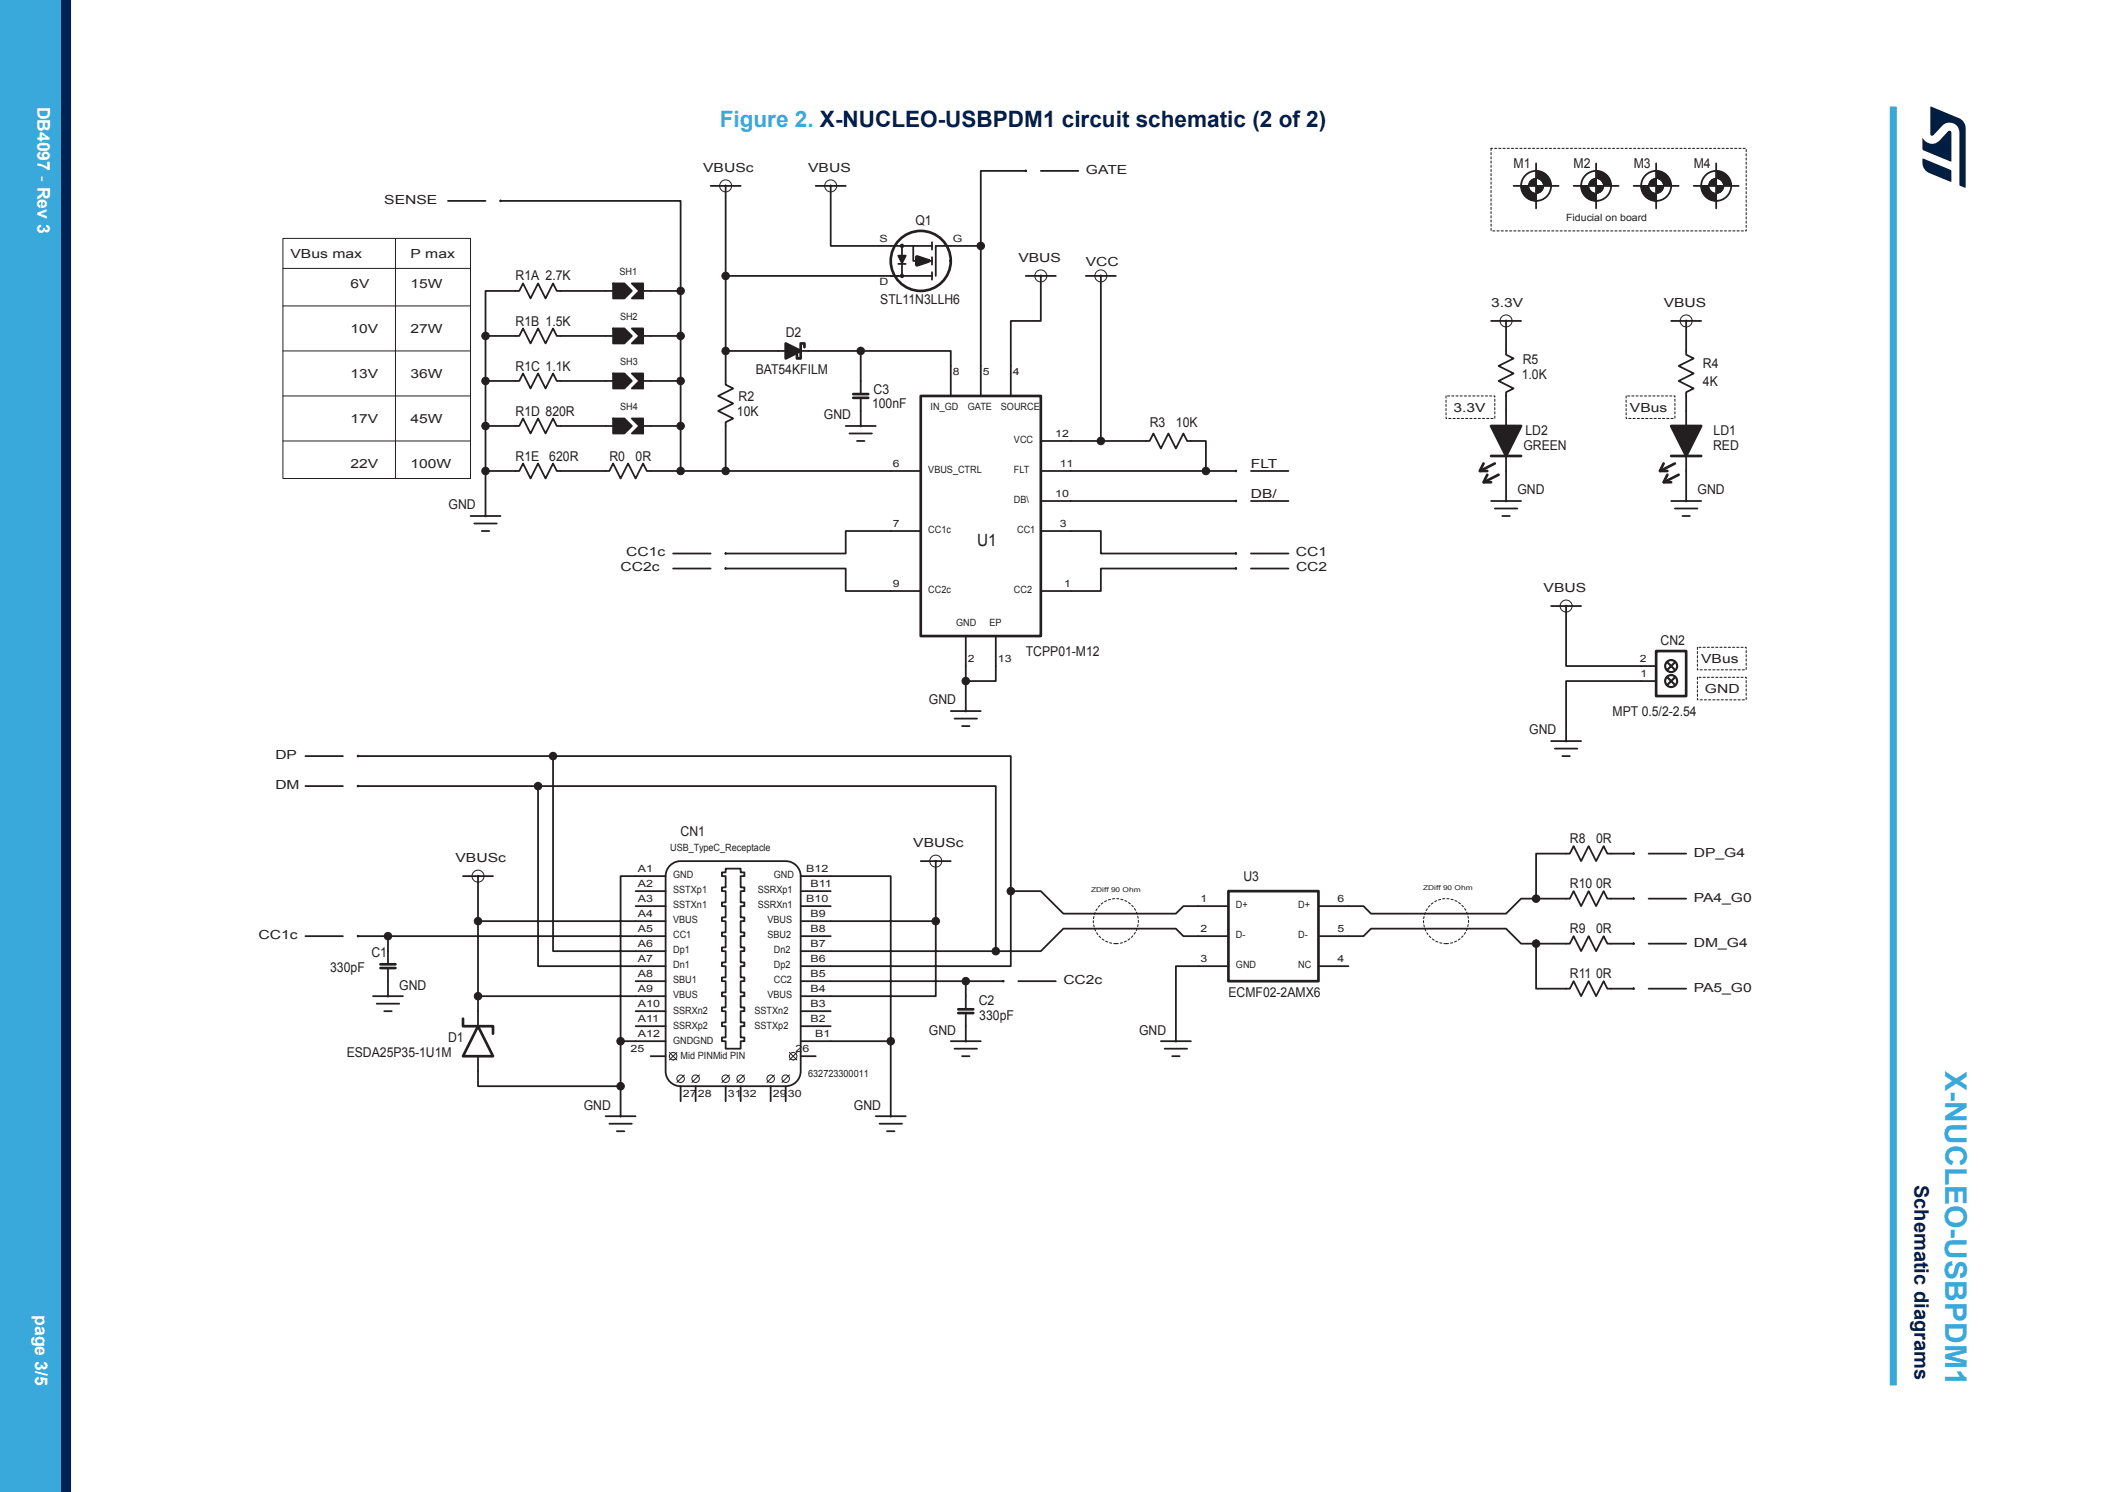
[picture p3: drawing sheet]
<svg xmlns="http://www.w3.org/2000/svg" width="297mm" height="210mm" viewBox="0 0 297 210" stroke-linecap="round" stroke-linejoin="round" font-family="sans-serif">
<g fill="none" stroke="#231f20" stroke-width=".25">
<path d="M70.5 28.3h25.3v12.6M102.1 26.2v27.4M102.1 38.8h23.3M116.9 26.2v8.4h8.5M133.8 34.6h4.3M138.1 34.6v16.9M144.4 24.1h-6.3v10.5M146.5 38.8v6.4h-4.2v6.3M155 38.8v23.3M68.3 60h4.3M68.3 47.3h4.3M68.3 47.3v6.3"/>
<path d="M72.6 40.9h-4.3v6.4M72.6 53.6h-4.3v12.7M78.9 53.6h6.3M78.9 47.3h6.3M78.9 40.9h6.3M78.9 60h6.3M91.6 40.9h4.2M91.6 47.3h4.2M91.6 53.6h4.2M91.6 60h4.2M95.8 40.9v25.4M102.1 49.4h7.4"/>
<path d="M102.1 60v6.3M113.8 49.4h7.4M121.2 49.4v4.2M121.2 49.4h12.6v2.1M121.2 57.8v2.2M212 45.2v4.2M212 55.7v2.1M237.3 45.2v4.2M237.3 55.7v2.1M68.3 66.3h4.3M68.3 66.3v6.3M78.9 66.3h6.3"/>
<path d="M91.6 66.3h33.8M125.4 74.7h-6.4v3.2h-16.9M150.7 74.7h4.3v3.2h19M150.7 66.3h23.3M150.7 70.5h23.3M161.3 62.1h-10.6M167.6 62.1h2.1v4.2M212 66.3v4.2M237.3 66.3v4.2M102.1 80h16.9v3.2h6.4M135.9 93.7v6.4M140.2 93.7v2.2h-4.3"/>
<path d="M174 80h-19v3.2h-4.3M220.4 85.3v8.4h10.6M231 95.9h-10.6v8.4M50.4 106.4h27.4M50.4 110.6h25.3M75.7 110.6v25.4h13.8M75.7 110.6h64.5v23.3M77.8 106.4h64.5v19M77.8 106.4v27.5h11.7M54.6 131.8v2.1M54.6 138.1v2.1M67.3 123.3v19"/>
<path d="M67.3 129.7h22.2M89.5 123.3h-2.1v23.2M89.5 131.8h-39.1M116.9 133.9h23.3M116.9 123.3h8.5v23.2M116.9 138.1h24.3M116.9 129.7h14.8M131.7 121.2v8.5M131.7 129.7v10.5h-14.8M135.9 138.1v2.1M142.3 125.4v10.6h-25.4M142.3 125.4h4.2l3.2 3.2h15.8l1.1-1.1h2.1"/>
<path d="M168.7 131.8h-2.1l-1.1-1.1h-15.8l-3.2 3.2h-6.3M168.7 136h-3.2v10.5M189.8 131.8h2.1l1.1-1.1h19l2.1 2.1h2.1M216.2 126.5h4.2M216.2 132.8v6.4h4.2M216.2 126.5h-2.1l-2.1 2.1h-19l-1.1-1.1h-2.1M216.2 132.8h4.2M220.4 120.1h-4.2v6.4M226.8 120.1h3.1M226.8 132.8h3.1M226.8 126.5h3.1M226.8 139.2h3.1"/>
<path d="M67.3 140.2h22.2M67.3 150.8v2.1h20.1M87.4 146.5h2.1M87.4 146.5v10.6M116.9 146.5h8.5M125.4 146.5v10.6M135.9 144.4v2.1"/>
</g>
<path d="M39.8 33.6h26.4v33.7h-26.4zM39.8 37.8h26.4M55.7 33.6v33.7M39.8 55.7h26.4M39.8 49.4h26.4M39.8 43.1h26.4M39.8 62.1h26.4" fill="none" stroke="#231f20" stroke-width=".14"/>
<g fill="none" stroke="#231f20" stroke-width=".15" stroke-dasharray=".3 .3">
<path d="M209.9 20.9h35.9v11.6h-35.9zM203.5 55.7h6.9v3.2h-6.9zM228.9 55.7h6.9v3.2h-6.9zM238.9 91.1h6.9v3.2h-6.9zM238.9 95.3h6.9v3.2h-6.9z"/>
<circle cx="157.1" cy="129.7" r="3.2"/>
<circle cx="203.5" cy="129.7" r="3.2"/>
</g>
<circle cx="54.6" cy="131.8" r=".53" fill="#231f20"/>
<circle cx="54.6" cy="131.8" r=".53" fill="none" stroke="#231f20" stroke-width=".14"/>
<circle cx="67.3" cy="140.2" r=".53" fill="#231f20"/>
<circle cx="67.3" cy="140.2" r=".53" fill="none" stroke="#231f20" stroke-width=".14"/>
<circle cx="87.4" cy="152.9" r=".53" fill="#231f20"/>
<circle cx="87.4" cy="152.9" r=".53" fill="none" stroke="#231f20" stroke-width=".14"/>
<circle cx="138.1" cy="34.6" r=".53" fill="#231f20"/>
<circle cx="138.1" cy="34.6" r=".53" fill="none" stroke="#231f20" stroke-width=".14"/>
<circle cx="68.3" cy="66.3" r=".53" fill="#231f20"/>
<circle cx="68.3" cy="66.3" r=".53" fill="none" stroke="#231f20" stroke-width=".14"/>
<circle cx="75.7" cy="110.6" r=".53" fill="#231f20"/>
<circle cx="75.7" cy="110.6" r=".53" fill="none" stroke="#231f20" stroke-width=".14"/>
<circle cx="102.1" cy="38.8" r=".53" fill="#231f20"/>
<circle cx="102.1" cy="38.8" r=".53" fill="none" stroke="#231f20" stroke-width=".14"/>
<circle cx="102.1" cy="49.4" r=".53" fill="#231f20"/>
<circle cx="102.1" cy="49.4" r=".53" fill="none" stroke="#231f20" stroke-width=".14"/>
<circle cx="102.1" cy="66.3" r=".53" fill="#231f20"/>
<circle cx="102.1" cy="66.3" r=".53" fill="none" stroke="#231f20" stroke-width=".14"/>
<circle cx="95.8" cy="66.3" r=".53" fill="#231f20"/>
<circle cx="95.8" cy="66.3" r=".53" fill="none" stroke="#231f20" stroke-width=".14"/>
<circle cx="169.7" cy="66.3" r=".53" fill="#231f20"/>
<circle cx="169.7" cy="66.3" r=".53" fill="none" stroke="#231f20" stroke-width=".14"/>
<circle cx="87.4" cy="146.5" r=".53" fill="#231f20"/>
<circle cx="87.4" cy="146.5" r=".53" fill="none" stroke="#231f20" stroke-width=".14"/>
<circle cx="125.4" cy="146.5" r=".53" fill="#231f20"/>
<circle cx="125.4" cy="146.5" r=".53" fill="none" stroke="#231f20" stroke-width=".14"/>
<circle cx="140.2" cy="133.9" r=".53" fill="#231f20"/>
<circle cx="140.2" cy="133.9" r=".53" fill="none" stroke="#231f20" stroke-width=".14"/>
<circle cx="67.3" cy="129.7" r=".53" fill="#231f20"/>
<circle cx="67.3" cy="129.7" r=".53" fill="none" stroke="#231f20" stroke-width=".14"/>
<circle cx="77.8" cy="106.4" r=".53" fill="#231f20"/>
<circle cx="77.8" cy="106.4" r=".53" fill="none" stroke="#231f20" stroke-width=".14"/>
<circle cx="131.7" cy="129.7" r=".53" fill="#231f20"/>
<circle cx="131.7" cy="129.7" r=".53" fill="none" stroke="#231f20" stroke-width=".14"/>
<circle cx="135.9" cy="138.1" r=".53" fill="#231f20"/>
<circle cx="135.9" cy="138.1" r=".53" fill="none" stroke="#231f20" stroke-width=".14"/>
<circle cx="142.3" cy="125.4" r=".53" fill="#231f20"/>
<circle cx="142.3" cy="125.4" r=".53" fill="none" stroke="#231f20" stroke-width=".14"/>
<circle cx="95.8" cy="60" r=".53" fill="#231f20"/>
<circle cx="95.8" cy="60" r=".53" fill="none" stroke="#231f20" stroke-width=".14"/>
<circle cx="68.3" cy="53.6" r=".53" fill="#231f20"/>
<circle cx="68.3" cy="53.6" r=".53" fill="none" stroke="#231f20" stroke-width=".14"/>
<circle cx="95.8" cy="53.6" r=".53" fill="#231f20"/>
<circle cx="95.8" cy="53.6" r=".53" fill="none" stroke="#231f20" stroke-width=".14"/>
<circle cx="216.2" cy="132.8" r=".53" fill="#231f20"/>
<circle cx="216.2" cy="132.8" r=".53" fill="none" stroke="#231f20" stroke-width=".14"/>
<circle cx="68.3" cy="60" r=".53" fill="#231f20"/>
<circle cx="68.3" cy="60" r=".53" fill="none" stroke="#231f20" stroke-width=".14"/>
<circle cx="216.2" cy="126.5" r=".53" fill="#231f20"/>
<circle cx="216.2" cy="126.5" r=".53" fill="none" stroke="#231f20" stroke-width=".14"/>
<circle cx="155" cy="62.1" r=".53" fill="#231f20"/>
<circle cx="155" cy="62.1" r=".53" fill="none" stroke="#231f20" stroke-width=".14"/>
<circle cx="95.8" cy="47.3" r=".53" fill="#231f20"/>
<circle cx="95.8" cy="47.3" r=".53" fill="none" stroke="#231f20" stroke-width=".14"/>
<circle cx="68.3" cy="47.3" r=".53" fill="#231f20"/>
<circle cx="68.3" cy="47.3" r=".53" fill="none" stroke="#231f20" stroke-width=".14"/>
<circle cx="121.2" cy="49.4" r=".53" fill="#231f20"/>
<circle cx="121.2" cy="49.4" r=".53" fill="none" stroke="#231f20" stroke-width=".14"/>
<circle cx="95.8" cy="40.9" r=".53" fill="#231f20"/>
<circle cx="95.8" cy="40.9" r=".53" fill="none" stroke="#231f20" stroke-width=".14"/>
<circle cx="135.9" cy="95.9" r=".53" fill="#231f20"/>
<circle cx="135.9" cy="95.9" r=".53" fill="none" stroke="#231f20" stroke-width=".14"/>
<path d="M143.3 138.1h5.3" fill="none" stroke="#231f20" stroke-width=".25"/>
<circle cx="141.2" cy="138.1" r=".11" fill="#231f20"/>
<circle cx="141.2" cy="138.1" r=".11" fill="none" stroke="#231f20" stroke-width=".14"/>
<path d="M176.1 66.3h5.3" fill="none" stroke="#231f20" stroke-width=".25"/>
<circle cx="174" cy="66.3" r=".11" fill="#231f20"/>
<circle cx="174" cy="66.3" r=".11" fill="none" stroke="#231f20" stroke-width=".14"/>
<path d="M176.1 80h5.3" fill="none" stroke="#231f20" stroke-width=".25"/>
<circle cx="174" cy="80" r=".11" fill="#231f20"/>
<circle cx="174" cy="80" r=".11" fill="none" stroke="#231f20" stroke-width=".14"/>
<path d="M94.7 80h5.3" fill="none" stroke="#231f20" stroke-width=".25"/>
<circle cx="102.1" cy="80" r=".11" fill="#231f20"/>
<circle cx="102.1" cy="80" r=".11" fill="none" stroke="#231f20" stroke-width=".14"/>
<path d="M94.7 77.9h5.3" fill="none" stroke="#231f20" stroke-width=".25"/>
<circle cx="102.1" cy="77.9" r=".11" fill="#231f20"/>
<circle cx="102.1" cy="77.9" r=".11" fill="none" stroke="#231f20" stroke-width=".14"/>
<path d="M176.1 70.5h5.3" fill="none" stroke="#231f20" stroke-width=".25"/>
<circle cx="174" cy="70.5" r=".11" fill="#231f20"/>
<circle cx="174" cy="70.5" r=".11" fill="none" stroke="#231f20" stroke-width=".14"/>
<path d="M176.1 77.9h5.3" fill="none" stroke="#231f20" stroke-width=".25"/>
<circle cx="174" cy="77.9" r=".11" fill="#231f20"/>
<circle cx="174" cy="77.9" r=".11" fill="none" stroke="#231f20" stroke-width=".14"/>
<path d="M43 110.6h5.3" fill="none" stroke="#231f20" stroke-width=".25"/>
<circle cx="50.4" cy="110.6" r=".11" fill="#231f20"/>
<circle cx="50.4" cy="110.6" r=".11" fill="none" stroke="#231f20" stroke-width=".14"/>
<path d="M63.1 28.3h5.2" fill="none" stroke="#231f20" stroke-width=".25"/>
<circle cx="70.5" cy="28.3" r=".11" fill="#231f20"/>
<circle cx="70.5" cy="28.3" r=".11" fill="none" stroke="#231f20" stroke-width=".14"/>
<path d="M146.5 24.1h5.3" fill="none" stroke="#231f20" stroke-width=".25"/>
<circle cx="144.4" cy="24.1" r=".11" fill="#231f20"/>
<circle cx="144.4" cy="24.1" r=".11" fill="none" stroke="#231f20" stroke-width=".14"/>
<path d="M232.1 132.8h5.2" fill="none" stroke="#231f20" stroke-width=".25"/>
<circle cx="229.9" cy="132.8" r=".11" fill="#231f20"/>
<circle cx="229.9" cy="132.8" r=".11" fill="none" stroke="#231f20" stroke-width=".14"/>
<path d="M232.1 126.5h5.2" fill="none" stroke="#231f20" stroke-width=".25"/>
<circle cx="229.9" cy="126.5" r=".11" fill="#231f20"/>
<circle cx="229.9" cy="126.5" r=".11" fill="none" stroke="#231f20" stroke-width=".14"/>
<path d="M232.1 139.2h5.2" fill="none" stroke="#231f20" stroke-width=".25"/>
<circle cx="229.9" cy="139.2" r=".11" fill="#231f20"/>
<circle cx="229.9" cy="139.2" r=".11" fill="none" stroke="#231f20" stroke-width=".14"/>
<path d="M232.1 120.1h5.2" fill="none" stroke="#231f20" stroke-width=".25"/>
<circle cx="229.9" cy="120.1" r=".11" fill="#231f20"/>
<circle cx="229.9" cy="120.1" r=".11" fill="none" stroke="#231f20" stroke-width=".14"/>
<path d="M43 106.4h5.3" fill="none" stroke="#231f20" stroke-width=".25"/>
<circle cx="50.4" cy="106.4" r=".11" fill="#231f20"/>
<circle cx="50.4" cy="106.4" r=".11" fill="none" stroke="#231f20" stroke-width=".14"/>
<path d="M43 131.8h5.3" fill="none" stroke="#231f20" stroke-width=".25"/>
<circle cx="50.4" cy="131.8" r=".11" fill="#231f20"/>
<g fill="none" stroke="#231f20" stroke-width=".14">
<circle cx="155" cy="38.8" r=".85"/>
<circle cx="50.4" cy="131.8" r=".11"/>
</g>
<path d="M152.8 38.8h4.3" fill="none" stroke="#231f20" stroke-width=".25"/>
<circle cx="155" cy="38.8" r=".11" fill="#231f20"/>
<g fill="none" stroke="#231f20" stroke-width=".14">
<circle cx="102.1" cy="26.2" r=".84"/>
<circle cx="155" cy="38.8" r=".11"/>
</g>
<path d="M100 26.2h4.3" fill="none" stroke="#231f20" stroke-width=".25"/>
<circle cx="102.1" cy="26.2" r=".11" fill="#231f20"/>
<circle cx="102.1" cy="26.2" r=".11" fill="none" stroke="#231f20" stroke-width=".14"/>
<path d="M163.4 146.5h4.2M163.9 147.6h3.2M165 148.7h1" fill="none" stroke="#231f20" stroke-width=".25"/>
<circle cx="165.5" cy="146.5" r=".11" fill="#231f20"/>
<g fill="none" stroke="#231f20" stroke-width=".14">
<circle cx="67.3" cy="123.3" r=".85"/>
<circle cx="165.5" cy="146.5" r=".11"/>
</g>
<path d="M65.2 123.3h4.2" fill="none" stroke="#231f20" stroke-width=".25"/>
<circle cx="67.3" cy="123.3" r=".11" fill="#231f20"/>
<g fill="none" stroke="#231f20" stroke-width=".14">
<circle cx="146.5" cy="38.8" r=".84"/>
<circle cx="67.3" cy="123.3" r=".11"/>
</g>
<path d="M144.4 38.8h4.2" fill="none" stroke="#231f20" stroke-width=".25"/>
<circle cx="146.5" cy="38.8" r=".11" fill="#231f20"/>
<circle cx="146.5" cy="38.8" r=".11" fill="none" stroke="#231f20" stroke-width=".14"/>
<path d="M85.2 157.1h4.3M85.8 158.2h3.1M86.8 159.2h1.1" fill="none" stroke="#231f20" stroke-width=".25"/>
<circle cx="87.4" cy="157.1" r=".11" fill="#231f20"/>
<circle cx="87.4" cy="157.1" r=".11" fill="none" stroke="#231f20" stroke-width=".14"/>
<path d="M52.5 140.2h4.2M53 141.3h3.2M54.1 142.3h1" fill="none" stroke="#231f20" stroke-width=".25"/>
<circle cx="54.6" cy="140.2" r=".11" fill="#231f20"/>
<circle cx="54.6" cy="140.2" r=".11" fill="none" stroke="#231f20" stroke-width=".14"/>
<path d="M218.3 104.3h4.3M218.9 105.4h3.1M219.9 106.4h1.1" fill="none" stroke="#231f20" stroke-width=".25"/>
<circle cx="220.4" cy="104.3" r=".11" fill="#231f20"/>
<circle cx="220.4" cy="104.3" r=".11" fill="none" stroke="#231f20" stroke-width=".14"/>
<path d="M66.2 72.6h4.3M66.8 73.7h3.1M67.8 74.7h1.1" fill="none" stroke="#231f20" stroke-width=".25"/>
<circle cx="68.3" cy="72.6" r=".11" fill="#231f20"/>
<circle cx="68.3" cy="72.6" r=".11" fill="none" stroke="#231f20" stroke-width=".14"/>
<path d="M123.3 157.1h4.2M123.8 158.2h3.2M124.9 159.2h1" fill="none" stroke="#231f20" stroke-width=".25"/>
<circle cx="125.4" cy="157.1" r=".11" fill="#231f20"/>
<circle cx="125.4" cy="157.1" r=".11" fill="none" stroke="#231f20" stroke-width=".14"/>
<path d="M133.8 100.1h4.3M134.4 101.1h3.1M135.4 102.2h1.1" fill="none" stroke="#231f20" stroke-width=".25"/>
<circle cx="135.9" cy="100.1" r=".11" fill="#231f20"/>
<circle cx="135.9" cy="100.1" r=".11" fill="none" stroke="#231f20" stroke-width=".14"/>
<path d="M209.9 70.5h4.2M210.4 71.6h3.2M211.5 72.6h1" fill="none" stroke="#231f20" stroke-width=".25"/>
<circle cx="212" cy="70.5" r=".11" fill="#231f20"/>
<circle cx="212" cy="70.5" r=".11" fill="none" stroke="#231f20" stroke-width=".14"/>
<path d="M235.2 70.5h4.3M235.8 71.6h3.1M236.8 72.6h1.1" fill="none" stroke="#231f20" stroke-width=".25"/>
<circle cx="237.3" cy="70.5" r=".11" fill="#231f20"/>
<g fill="none" stroke="#231f20" stroke-width=".14">
<circle cx="237.3" cy="45.2" r=".84"/>
<circle cx="237.3" cy="70.5" r=".11"/>
</g>
<path d="M235.2 45.2h4.3" fill="none" stroke="#231f20" stroke-width=".25"/>
<circle cx="237.3" cy="45.2" r=".11" fill="#231f20"/>
<g fill="none" stroke="#231f20" stroke-width=".14">
<circle cx="212" cy="45.2" r=".85"/>
<circle cx="237.3" cy="45.2" r=".11"/>
</g>
<path d="M209.9 45.2h4.2" fill="none" stroke="#231f20" stroke-width=".25"/>
<circle cx="212" cy="45.2" r=".11" fill="#231f20"/>
<g fill="none" stroke="#231f20" stroke-width=".14">
<circle cx="212" cy="45.2" r=".11"/>
<circle cx="131.7" cy="121.2" r=".84"/>
</g>
<path d="M129.6 121.2h4.2" fill="none" stroke="#231f20" stroke-width=".25"/>
<circle cx="131.7" cy="121.2" r=".11" fill="#231f20"/>
<circle cx="131.7" cy="121.2" r=".11" fill="none" stroke="#231f20" stroke-width=".14"/>
<path d="M133.8 146.5h4.3M134.4 147.6h3.1M135.4 148.7h1.1" fill="none" stroke="#231f20" stroke-width=".25"/>
<circle cx="135.9" cy="146.5" r=".11" fill="#231f20"/>
<g fill="none" stroke="#231f20" stroke-width=".14">
<circle cx="220.4" cy="85.3" r=".85"/>
<circle cx="135.9" cy="146.5" r=".11"/>
</g>
<path d="M218.3 85.3h4.3" fill="none" stroke="#231f20" stroke-width=".25"/>
<circle cx="220.4" cy="85.3" r=".11" fill="#231f20"/>
<circle cx="220.4" cy="85.3" r=".11" fill="none" stroke="#231f20" stroke-width=".14"/>
<path d="M119 60h4.3M119.6 61h3.1M120.6 62.1h1.1" fill="none" stroke="#231f20" stroke-width=".25"/>
<circle cx="121.2" cy="60" r=".11" fill="#231f20"/>
<g fill="none" stroke="#231f20" stroke-width=".14">
<circle cx="116.9" cy="26.2" r=".84"/>
<circle cx="121.2" cy="60" r=".11"/>
</g>
<path d="M114.8 26.2h4.2" fill="none" stroke="#231f20" stroke-width=".25"/>
<circle cx="116.9" cy="26.2" r=".11" fill="#231f20"/>
<circle cx="116.9" cy="26.2" r=".11" fill="none" stroke="#231f20" stroke-width=".14"/>
<path d="M85.2 53.6h1.1M90.5 53.6h1.1M220.4 132.8h.6l.5-1 1.1 2.1 1-2.1 1.1 2.1 1-2.1 .6 1h.5" fill="none" stroke="#231f20" stroke-width=".25"/>
<path d="M88.9 52.6h1.6v2.1h-1.6l1.1-1.1z" fill-rule="evenodd" fill="#231f20"/>
<path d="M88.9 52.6h1.6v2.1h-1.6l1.1-1.1z" fill="none" stroke="#231f20" stroke-width=".25"/>
<path d="M86.3 52.6h1.6l1 1-1 1.1h-1.6z" fill-rule="evenodd" fill="#231f20"/>
<path d="M85.2 47.3h1.1M86.3 52.6h1.6l1 1-1 1.1h-1.6zM90.5 47.3h1.1" fill="none" stroke="#231f20" stroke-width=".25"/>
<path d="M88.9 46.2h1.6v2.1h-1.6l1.1-1z" fill-rule="evenodd" fill="#231f20"/>
<path d="M88.9 46.2h1.6v2.1h-1.6l1.1-1z" fill="none" stroke="#231f20" stroke-width=".25"/>
<path d="M86.3 46.2h1.6l1 1.1-1 1h-1.6z" fill-rule="evenodd" fill="#231f20"/>
<path d="M85.2 60h1.1M86.3 46.2h1.6l1 1.1-1 1h-1.6zM90.5 60h1.1M135.9 140.2v1.9M135.9 142.6v1.8" fill="none" stroke="#231f20" stroke-width=".25"/>
<path d="M134.9 142.1h2.1M134.9 142.6h2.1" fill="none" stroke="#231f20" stroke-width=".38"/>
<path d="M88.9 58.9h1.6v2.1h-1.6l1.1-1z" fill-rule="evenodd" fill="#231f20"/>
<path d="M88.9 58.9h1.6v2.1h-1.6l1.1-1z" fill="none" stroke="#231f20" stroke-width=".25"/>
<path d="M86.3 58.9h1.6l1 1.1-1 1h-1.6z" fill-rule="evenodd" fill="#231f20"/>
<path d="M86.3 58.9h1.6l1 1.1-1 1h-1.6zM212 57.8v8.5" fill="none" stroke="#231f20" stroke-width=".25"/>
<path d="M209.9 64.2h4.2" fill="none" stroke="#231f20" stroke-width=".38"/>
<path d="M209.9 60h4.2l-2.1 4.2z" fill="#231f20"/>
<path d="M209.9 60h4.2l-2.1 4.2zM208.8 65.2l-.5 1.1h1.1M209.4 66.8l-.6 1.1h1.1M210.4 65.2l-2.1 1.1M210.9 66.8l-2 1.1" fill="none" stroke="#231f20" stroke-width=".38"/>
<g fill="none" stroke="#231f20" stroke-width=".25">
<path d="M161.3 62.1h.5l.5-1.1 1.1 2.1 1.1-2.1 1 2.1 1.1-2.1 .5 1.1h.5"/>
<circle cx="216.2" cy="26.2" r="2.11"/>
</g>
<path d="M216.2 24.1a2.11 2.11 0 0 1 2.1 2.1h-1a1.06 1.06 0 0 0-1.1-1.1z" fill-rule="evenodd" fill="#231f20"/>
<path d="M216.2 24.1a2.11 2.11 0 0 1 2.1 2.1h-1a1.06 1.06 0 0 0-1.1-1.1z" fill="none" stroke="#231f20" stroke-width=".14"/>
<path d="M214.1 26.2h1.1a1.06 1.06 0 0 0 1 1v1.1a2.11 2.11 0 0 1-2.1-2.1z" fill-rule="evenodd" fill="#231f20"/>
<g fill="none" stroke="#231f20" stroke-width=".14">
<path d="M214.1 26.2h1.1a1.06 1.06 0 0 0 1 1v1.1a2.11 2.11 0 0 1-2.1-2.1z"/>
<circle cx="216.2" cy="26.2" r="1.06"/>
</g>
<path d="M213 26.2h6.4M216.2 23v6.3" fill="none" stroke="#231f20" stroke-width=".25"/>
<path d="M215.4 25.5l.5-.3 .3-.1v1.1h-1z" fill-rule="evenodd" fill="#231f20"/>
<path d="M215.4 25.5l.5-.3 .3-.1v1.1h-1z" fill="none" stroke="#231f20" stroke-width=".14"/>
<path d="M216.2 26.2h1.1a1.06 1.06 0 0 1-1.1 1z" fill-rule="evenodd" fill="#231f20"/>
<path d="M216.2 26.2h1.1a1.06 1.06 0 0 1-1.1 1z" fill="none" stroke="#231f20" stroke-width=".14"/>
<circle cx="241.6" cy="26.2" r="2.11" fill="none" stroke="#231f20" stroke-width=".25"/>
<path d="M241.6 24.1a2.11 2.11 0 0 1 2.1 2.1h-1.1a1.06 1.06 0 0 0-1-1.1z" fill-rule="evenodd" fill="#231f20"/>
<path d="M241.6 24.1a2.11 2.11 0 0 1 2.1 2.1h-1.1a1.06 1.06 0 0 0-1-1.1z" fill="none" stroke="#231f20" stroke-width=".14"/>
<path d="M239.5 26.2h1a1.06 1.06 0 0 0 1.1 1v1.1a2.11 2.11 0 0 1-2.1-2.1z" fill-rule="evenodd" fill="#231f20"/>
<g fill="none" stroke="#231f20" stroke-width=".14">
<path d="M239.5 26.2h1a1.06 1.06 0 0 0 1.1 1v1.1a2.11 2.11 0 0 1-2.1-2.1z"/>
<circle cx="241.6" cy="26.2" r="1.06"/>
</g>
<path d="M238.4 26.2h6.3M241.6 23v6.3" fill="none" stroke="#231f20" stroke-width=".25"/>
<path d="M240.7 25.5l.5-.3 .4-.1v1.1h-1.1z" fill-rule="evenodd" fill="#231f20"/>
<path d="M240.7 25.5l.5-.3 .4-.1v1.1h-1.1z" fill="none" stroke="#231f20" stroke-width=".14"/>
<path d="M241.6 26.2h1a1.06 1.06 0 0 1-1 1z" fill-rule="evenodd" fill="#231f20"/>
<path d="M241.6 26.2h1a1.06 1.06 0 0 1-1 1z" fill="none" stroke="#231f20" stroke-width=".14"/>
<g fill="none" stroke="#231f20" stroke-width=".25">
<path d="M133.8 51.5v4.2M138.1 51.5v4.2M142.3 51.5v4.2M125.4 66.3h4.2M125.4 74.7h4.2M146.5 66.3h4.2M146.5 74.7h4.2M146.5 70.5h4.2M146.5 62.1h4.2M125.4 83.2h4.2M135.9 89.5v4.2M140.2 89.5v4.2"/>
<path d="M146.5 83.2h4.2M168.7 131.8h4.2M168.7 127.5h4.2M168.7 136h4.2M185.6 131.8h4.2M185.6 127.5h4.2M185.6 136h4.2"/>
<circle cx="233.1" cy="26.2" r="2.11"/>
</g>
<path d="M129.6 55.7h16.9v33.8h-16.9zM172.9 125.4h12.7v12.7h-12.7z" fill="none" stroke="#231f20" stroke-width=".38"/>
<path d="M233.1 24.1a2.11 2.11 0 0 1 2.1 2.1h-1a1.06 1.06 0 0 0-1.1-1.1z" fill-rule="evenodd" fill="#231f20"/>
<path d="M233.1 24.1a2.11 2.11 0 0 1 2.1 2.1h-1a1.06 1.06 0 0 0-1.1-1.1z" fill="none" stroke="#231f20" stroke-width=".14"/>
<path d="M231 26.2h1.1a1.06 1.06 0 0 0 1 1v1.1a2.11 2.11 0 0 1-2.1-2.1z" fill-rule="evenodd" fill="#231f20"/>
<g fill="none" stroke="#231f20" stroke-width=".14">
<path d="M231 26.2h1.1a1.06 1.06 0 0 0 1 1v1.1a2.11 2.11 0 0 1-2.1-2.1z"/>
<circle cx="233.1" cy="26.2" r="1.06"/>
</g>
<path d="M229.9 26.2h6.4M233.1 23v6.3" fill="none" stroke="#231f20" stroke-width=".25"/>
<path d="M232.3 25.5l.5-.3 .3-.1v1.1h-1z" fill-rule="evenodd" fill="#231f20"/>
<path d="M232.3 25.5l.5-.3 .3-.1v1.1h-1z" fill="none" stroke="#231f20" stroke-width=".14"/>
<path d="M233.1 26.2h1.1a1.06 1.06 0 0 1-1.1 1z" fill-rule="evenodd" fill="#231f20"/>
<g fill="none" stroke="#231f20" stroke-width=".14">
<path d="M233.1 26.2h1.1a1.06 1.06 0 0 1-1.1 1zM94.2 148.1l1.1 1.1M95.3 148.1l-1.1 1.1M96.3 151.3l-1 1.1M98.4 151.3l-1 1.1M102.7 151.3l-1.1 1.1M104.8 151.3l-1.1 1.1M109 151.3l-1 1.1M111.1 148.1l1.1 1.1M111.1 151.3l-1 1.1M112.2 148.1l-1.1 1.1"/>
<circle cx="94.7" cy="148.7" r=".53"/>
<circle cx="95.8" cy="151.8" r=".53"/>
<circle cx="97.9" cy="151.8" r=".53"/>
<circle cx="102.1" cy="151.8" r=".53"/>
<circle cx="104.3" cy="151.8" r=".53"/>
<circle cx="108.5" cy="151.8" r=".53"/>
<circle cx="110.6" cy="151.8" r=".53"/>
<circle cx="111.6" cy="148.7" r=".53"/>
</g>
<g fill="none" stroke="#231f20" stroke-width=".25">
<path d="M237.3 57.8v8.5M89.5 123.3h4.2M89.5 125.4h4.2M89.5 127.5h4.2M89.5 129.7h4.2M89.5 131.8h4.2M89.5 133.9h4.2M89.5 136h4.2M89.5 138.1h4.2M94.3 121.8l.9-.5 .6-.1h14.8a2.11 2.11 0 0 1 2.1 2.1v27.5a2.11 2.11 0 0 1-2.1 2.1h-14.8a2.11 2.11 0 0 1-2.1-2.1v-27.5l.1-.5zM101.6 122.8h.5v-.5h2.2v.5h.5v.5h-.5v1.6h.5v.5h-.5v1.6h.5v.5h-.5v1.6h.5v.6h-.5v1.5h.5v.6h-.5v1.5h.5v.6h-.5v1.6h.5v.5h-.5v1.6h.5v.5h-.5v1.6h.5v.5h-.5v1.6h.5v.5h-.5v1.6h.5v.5h-.5v1.6h.5v.5h-.5v1.1h-2.2v-1.1h-.5v-.5h.5v-1.6h-.5v-.5h.5v-1.6h-.5v-.5h.5v-1.6h-.5v-.5h.5v-1.6h-.5v-.5h.5v-1.6h-.5v-.5h.5v-1.6h-.5v-.6h.5v-1.5h-.5v-.6h.5v-1.5h-.5v-.6h.5v-1.6h-.5v-.5h.5v-1.6h-.5v-.5h.5v-1.6h-.5zM112.7 123.3h4.2"/>
<path d="M112.7 125.4h4.2M112.7 127.5h4.2M112.7 129.7h4.2M112.7 131.8h4.2M112.7 133.9h4.2M112.7 136h4.2M112.7 138.1h4.2M89.5 140.2h4.2M89.5 142.3h4.2M89.5 144.4h4.2M89.5 146.5h4.2M91.6 148.7h2.1"/>
<path d="M95.8 152.9v2.1M97.9 152.9v2.1M102.1 152.9v2.1M104.3 152.9v2.1M108.5 152.9v2.1M110.6 152.9v2.1M112.7 148.7h2.1M112.7 140.2h4.2M112.7 142.3h4.2M112.7 144.4h4.2M112.7 146.5h4.2"/>
</g>
<path d="M235.2 64.2h4.3" fill="none" stroke="#231f20" stroke-width=".38"/>
<path d="M235.2 60h4.3l-2.2 4.2z" fill="#231f20"/>
<path d="M235.2 60h4.3l-2.2 4.2zM234.2 65.2l-.6 1.1h1.1M234.7 66.8l-.5 1.1h1M235.8 65.2l-2.1 1.1M236.3 66.8l-2.1 1.1" fill="none" stroke="#231f20" stroke-width=".38"/>
<path d="M129 36.1l1.7 .5 .1 .2-1.7 .6-.2-.1v-1.1z" fill-rule="evenodd" fill="#231f20"/>
<path d="M125.4 34.6h5.8M125.4 38.8h5.8M128.5 34.6v2.1h2.7M129 36.1l1.7 .5 .1 .2-1.7 .6-.2-.1v-1.1zM131.2 34.1v1M131.2 36.2v1.1M131.2 38.3v1.1M133.8 34.6h-2.1v4.2" fill="none" stroke="#231f20" stroke-width=".25"/>
<circle cx="129.6" cy="36.7" r="4.2" fill="none" stroke="#231f20" stroke-width=".38"/>
<path d="M126.4 36h1.1l-.5 1z" fill="#231f20"/>
<path d="M126.4 37.1h1.1M126.4 36h1.1l-.5 1z" fill="none" stroke="#231f20" stroke-width=".25"/>
<circle cx="127" cy="38.8" r=".21" fill="#231f20"/>
<circle cx="127" cy="38.8" r=".21" fill="none" stroke="#231f20" stroke-width=".2"/>
<path d="M127 34.6v4.2h-1.6" fill="none" stroke="#231f20" stroke-width=".25"/>
<circle cx="127" cy="34.6" r=".21" fill="#231f20"/>
<circle cx="127" cy="34.6" r=".21" fill="none" stroke="#231f20" stroke-width=".2"/>
<g fill="none" stroke="#231f20" stroke-width=".25">
<path d="M102.1 53.6v.5l1.1 .6-2.1 1 2.1 1.1-2.1 1 2.1 1.1-1.1 .5v.6M212 49.4v.5l1 .6-2.1 1 2.1 1.1-2.1 1 2.1 1.1-1 .5v.5M67.3 142.3v2.1M67.3 148.7v2.1"/>
<circle cx="224.7" cy="26.2" r="2.11"/>
</g>
<path d="M65.2 143.4v1h4.2v1.1M67.3 144.4l2.1 4.3h-4.2z" fill="none" stroke="#231f20" stroke-width=".38"/>
<path d="M224.7 24.1a2.11 2.11 0 0 1 2.1 2.1h-1.1a1.06 1.06 0 0 0-1-1.1z" fill-rule="evenodd" fill="#231f20"/>
<path d="M224.7 24.1a2.11 2.11 0 0 1 2.1 2.1h-1.1a1.06 1.06 0 0 0-1-1.1z" fill="none" stroke="#231f20" stroke-width=".14"/>
<path d="M222.6 26.2h1a1.06 1.06 0 0 0 1.1 1v1.1a2.11 2.11 0 0 1-2.1-2.1z" fill-rule="evenodd" fill="#231f20"/>
<g fill="none" stroke="#231f20" stroke-width=".14">
<path d="M222.6 26.2h1a1.06 1.06 0 0 0 1.1 1v1.1a2.11 2.11 0 0 1-2.1-2.1z"/>
<circle cx="224.7" cy="26.2" r="1.06"/>
</g>
<path d="M221.5 26.2h6.3M224.7 23v6.3" fill="none" stroke="#231f20" stroke-width=".25"/>
<path d="M224 25.3l.7-.2v1.1h-1.1l.1-.4z" fill-rule="evenodd" fill="#231f20"/>
<path d="M224 25.3l.7-.2v1.1h-1.1l.1-.4z" fill="none" stroke="#231f20" stroke-width=".14"/>
<path d="M224.7 26.2h1a1.06 1.06 0 0 1-1 1z" fill-rule="evenodd" fill="#231f20"/>
<path d="M224.7 26.2h1a1.06 1.06 0 0 1-1 1z" fill="none" stroke="#231f20" stroke-width=".14"/>
<path d="M109.5 49.4h1.1M231 95.9h2.1M231 93.7h2.1M220.4 120.1h.6l.5-1 1.1 2.1 1-2.1 1.1 2.1 1-2.1 .6 1h.5M220.4 139.2h.6l.5-1.1 1.1 2.1 1-2.1 1.1 2.1 1-2.1 .6 1.1h.5" fill="none" stroke="#231f20" stroke-width=".25"/>
<g fill="none" stroke="#231f20" stroke-width=".3">
<path d="M234.7 95.3l1.1 1.1M234.7 93.2l1.1 1.1M235.8 95.3l-1.1 1.1M235.8 93.2l-1.1 1.1"/>
<circle cx="235.2" cy="95.9" r=".84"/>
<circle cx="235.2" cy="93.7" r=".85"/>
</g>
<path d="M233.1 91.6h4.2v6.4h-4.2z" fill="none" stroke="#231f20" stroke-width=".38"/>
<path d="M110.6 48.3l2.1 1.1-2.1 1.1z" fill="#231f20"/>
<path d="M110.6 48.3l2.1 1.1-2.1 1.1zM113.2 48.9v-.6h-.5v2.2h-.5v-.6M120.1 55.5h2.1M120.1 56h2.1M53.6 135.7h2.1M53.6 136.3h2.1" fill="none" stroke="#231f20" stroke-width=".38"/>
<g fill="none" stroke="#231f20" stroke-width=".25">
<path d="M72.6 60h.5l.5-1.1 1.1 2.1 1-2.1 1.1 2.1 1-2.1 .6 1.1h.5M72.6 53.6h.5l.5-1 1.1 2.1 1-2.1 1.1 2.1 1-2.1 .6 1h.5M72.6 47.3h.5l.5-1.1 1.1 2.1 1-2.1 1.1 2.1 1-2.1 .6 1.1h.5M72.6 40.9h.5l.5-1 1.1 2.1 1-2.1 1.1 2.1 1-2.1 .6 1h.5M85.2 40.9h1.1M90.5 40.9h1.1M112.7 49.4h1.1M121.2 53.6v1.9M121.2 56v1.8M237.3 49.4v.5l1.1 .6-2.1 1 2.1 1.1-2.1 1 2.1 1.1-1.1 .5v.5M72.6 66.3h.5l.5-1.1 1.1 2.1 1-2.1 1.1 2.1 1-2.1 .6 1.1h.5M54.6 133.9v1.8"/>
<path d="M54.6 136.3v1.8M220.4 126.5h.6l.5-1.1 1.1 2.1 1-2.1 1.1 2.1 1-2.1 .6 1.1h.5"/>
</g>
<path d="M88.9 39.9h1.6v2.1h-1.6l1.1-1.1z" fill-rule="evenodd" fill="#231f20"/>
<path d="M88.9 39.9h1.6v2.1h-1.6l1.1-1.1z" fill="none" stroke="#231f20" stroke-width=".25"/>
<path d="M86.3 39.9h1.6l1 1-1 1.1h-1.6z" fill-rule="evenodd" fill="#231f20"/>
<path d="M86.3 39.9h1.6l1 1-1 1.1h-1.6zM85.2 66.3h.6l.5-1.1 1.1 2.1 1-2.1 1.1 2.1 1-2.1 .6 1.1h.5" fill="none" stroke="#231f20" stroke-width=".25"/>
<path d="M266.5 15v180" fill="none" stroke="#39a9dc" stroke-width="1"/>
<g fill="#39a9dc">
<path d="M0 0h8.6v210h-8.6z" fill-rule="evenodd"/>
<path d="M0 0h7.5v210h-7.5z" fill-rule="evenodd"/>
</g>
<path d="M9.3 0v210" fill="none" stroke="#002052" stroke-width="1.4"/>
<g fill="#001e41">
<path d="M271.7 15l4.1 1.6a1.53 1.53 0 0 1 .9 1.4v8.3l-.1 .1-.8-.3v-7.4a1.4 1.4 0 0 0-.8-1.3 1.4 1.4 0 0 0-1.5 .2l-1.3 1.4-.2 .1-.2-.1-.1-.2z"/>
<path d="M270.6 22.3l3.9 1.6 .2 .2v1.4l-.1 .1-3.1-1.3a1.54 1.54 0 0 1-.9-1.4z"/>
<path d="M270.6 19.4a1.48 1.48 0 0 0 2.4 .4l1.2-1.3 .2-.1 .2 .1 .1 .2v4l-4.1-1.6z"/>
</g>
<text font-size="4.2" fill="#39a9dc" x="273.8" y="150.8" transform="rotate(90 273.8 150.8)">X-NUCLEO-USBPDM1</text>
<text font-size="3.2" fill="#39a9dc" x="101.3" y="17.8">Figure 2. X-NUCLEO-USBPDM1 circuit schematic (2 of 2)</text>
<text font-size="2.8" fill="#002052" x="269.5" y="166.8" transform="rotate(90 269.5 166.8)">Schematic diagrams</text>
<g font-size="2.5" fill="#fff">
<text x="5.3" y="15" transform="rotate(90 5.3 15)">DB4097 - Rev 3</text>
<text x="5" y="185.1" transform="rotate(90 5 185.1)">page 3/5</text>
</g>
<text font-size="2.4" fill="#231f20" x="137.5" y="76.9">U1</text>
<g font-size="1.9" fill="#231f20">
<text x="213.1" y="23.6">M1</text>
<text x="221.5" y="23.6">M2</text>
<text x="230" y="23.6">M3</text>
<text x="238.4" y="23.6">M4</text>
<text x="128.9" y="31.7">Q1</text>
<text x="72.6" y="39.5">R1A 2.7K</text>
<text x="72.6" y="45.8">R1B 1.5K</text>
<text x="110.6" y="47.4">D2</text>
<text x="123.9" y="42.8">STL11N3LLH6</text>
<text x="72.6" y="52.2">R1C 1.1K</text>
<text x="106.4" y="52.7">BAT54KFILM</text>
<text x="214.2" y="53.3">1.0K</text>
<text x="214.3" y="51.2">R5</text>
<text x="239.7" y="51.7">R4</text>
<text x="72.6" y="58.5">R1D 820R</text>
<text x="103.7" y="58.5">10K</text>
<text x="104" y="56.5">R2</text>
<text x="116" y="59">GND</text>
<text x="122.7" y="57.4">100nF</text>
<text x="123" y="55.4">C3</text>
<text x="239.7" y="54.4">4K</text>
<text x="72.6" y="64.8">R1E</text>
<text x="77.3" y="64.8">620R</text>
<text x="85.8" y="64.8">R0</text>
<text x="89.5" y="64.8">0R</text>
<text x="161.8" y="60.1">R3</text>
<text x="165.5" y="60.1">10K</text>
<text x="214.4" y="63.3">GREEN</text>
<text x="214.7" y="61.2">LD2</text>
<text x="241.1" y="63.3">RED</text>
<text x="241.2" y="61.2">LD1</text>
<text x="63.1" y="71.7">GND</text>
<text x="213.6" y="69.6">GND</text>
<text x="238.9" y="69.6">GND</text>
<text x="144.4" y="92.3">TCPP01-M12</text>
<text x="233.7" y="90.8">CN2</text>
<text x="130.7" y="99.1">GND</text>
<text x="227" y="100.8">MPT 0.5/2-2.54</text>
<text x="215.3" y="103.4">GND</text>
<text x="95.8" y="117.6">CN1</text>
<text x="221" y="118.7">R8</text>
<text x="224.7" y="118.7">0R</text>
<text x="175" y="124">U3</text>
<text x="221" y="125">R10</text>
<text x="224.7" y="125">0R</text>
<text x="221" y="131.4">R9</text>
<text x="224.7" y="131.4">0R</text>
<text x="46.5" y="136.7">330pF</text>
<text x="52.3" y="134.6">C1</text>
<text x="221" y="137.7">R11</text>
<text x="224.7" y="137.7">0R</text>
<text x="56.2" y="139.3">GND</text>
<text x="137.8" y="141.4">C2</text>
<text x="137.8" y="143.5">330pF</text>
<text x="172.9" y="140.3">ECMF02-2AMX6</text>
<text x="48.8" y="148.8">ESDA25P35-1U1M</text>
<text x="63.1" y="146.7">D1</text>
<text x="130.7" y="145.6">GND</text>
<text x="160.3" y="145.6">GND</text>
<text x="82.2" y="156.2">GND</text>
<text x="120.2" y="156.2">GND</text>
</g>
<g font-size="1.8" fill="#231f20">
<text x="54.1" y="28.7">SENSE</text>
<text x="99" y="24.2">VBUSc</text>
<text x="113.8" y="24.2">VBUS</text>
<text x="152.8" y="24.5">GATE</text>
<text x="40.9" y="36.3">VBus max</text>
<text x="49.3" y="40.6">6V</text>
<text x="57.8" y="40.6">15W</text>
<text x="57.8" y="36.3">P max</text>
<text x="143.3" y="36.9">VBUS</text>
<text x="152.8" y="37.4">VCC</text>
<text x="49.3" y="46.9">10V</text>
<text x="57.8" y="46.9">27W</text>
<text x="209.9" y="43.2">3.3V</text>
<text x="234.2" y="43.2">VBUS</text>
<text x="49.3" y="53.2">13V</text>
<text x="57.8" y="53.2">36W</text>
<text x="49.3" y="59.6">17V</text>
<text x="57.8" y="59.6">45W</text>
<text x="204.6" y="58">3.3V</text>
<text x="229.4" y="58">VBus</text>
<text x="49.3" y="65.9">22V</text>
<text x="57.8" y="65.9">100W</text>
<text x="176.1" y="65.9">FLT</text>
<text x="176.1" y="70.1">DB/</text>
<text x="87.4" y="80.4">CC2c</text>
<text x="88.1" y="78.3">CC1c</text>
<text x="182.4" y="78.3">CC1</text>
<text x="182.4" y="80.4">CC2</text>
<text x="217.3" y="83.3">VBUS</text>
<text x="239.5" y="93.4">VBus</text>
<text x="240" y="97.6">GND</text>
<text x="38.8" y="106.8">DP</text>
<text x="38.8" y="111.1">DM</text>
<text x="128.6" y="119.2">VBUSc</text>
<text x="64.1" y="121.3">VBUSc</text>
<text x="238.4" y="120.6">DP_G4</text>
<text x="238.4" y="126.9">PA4_G0</text>
<text x="36.4" y="132.2">CC1c</text>
<text x="238.4" y="133.2">DM_G4</text>
<text x="149.7" y="138.5">CC2c</text>
<text x="238.4" y="139.6">PA5_G0</text>
</g>
<g font-size="1.4" fill="#231f20">
<text x="123.8" y="34">S</text>
<text x="134.1" y="34">G</text>
<text x="220.4" y="31.1">Fiducial on board</text>
<text x="87.2" y="38.7">SH1</text>
<text x="123.8" y="40.1">D</text>
<text x="87.3" y="45.1">SH2</text>
<text x="87.3" y="51.4">SH3</text>
<text x="134.1" y="52.8">8</text>
<text x="138.4" y="52.8">5</text>
<text x="142.6" y="52.8">4</text>
<text x="87.3" y="57.7">SH4</text>
<text x="131" y="57.7">IN_GD</text>
<text x="136.2" y="57.7">GATE</text>
<text x="140.9" y="57.7">SOURCE</text>
<text x="125.7" y="65.7">6</text>
<text x="142.7" y="62.4">VCC</text>
<text x="148.5" y="61.5">12</text>
<text x="149.2" y="65.7">11</text>
<text x="130.7" y="66.6">VBUS_CTRL</text>
<text x="142.7" y="70.8">DB\</text>
<text x="142.7" y="66.6">FLT</text>
<text x="148.5" y="69.9">10</text>
<text x="125.7" y="74.1">7</text>
<text x="130.7" y="75.1">CC1c</text>
<text x="143.2" y="75.1">CC1</text>
<text x="149.2" y="74.1">3</text>
<text x="125.7" y="82.6">9</text>
<text x="130.7" y="83.5">CC2c</text>
<text x="142.7" y="83.5">CC2</text>
<text x="149.8" y="82.6">1</text>
<text x="134.6" y="88.2">GND</text>
<text x="139.3" y="88.2">EP</text>
<text x="136.2" y="93.1">2</text>
<text x="140.5" y="93.1">13</text>
<text x="230.8" y="93.1">2</text>
<text x="230.9" y="95.2">1</text>
<text x="94.3" y="119.8">USB_TypeC_Receptacle</text>
<text x="89.8" y="122.7">A1</text>
<text x="89.8" y="124.8">A2</text>
<text x="94.8" y="123.6">GND</text>
<text x="94.8" y="125.8">SSTXp1</text>
<text x="106.7" y="125.8">SSRXp1</text>
<text x="108.9" y="123.6">GND</text>
<text x="113.5" y="122.7">B12</text>
<text x="114.1" y="124.8">B11</text>
<text x="89.8" y="126.9">A3</text>
<text x="89.8" y="129">A4</text>
<text x="89.8" y="131.2">A5</text>
<text x="94.8" y="130">VBUS</text>
<text x="94.8" y="127.9">SSTXn1</text>
<text x="106.7" y="127.9">SSRXn1</text>
<text x="108" y="130">VBUS</text>
<text x="113.5" y="126.9">B10</text>
<text x="114.1" y="131.2">B8</text>
<text x="114.1" y="129">B9</text>
<text x="169" y="131.2">2</text>
<text x="169" y="126.9">1</text>
<text x="174" y="127.9">D+</text>
<text x="182.7" y="127.9">D+</text>
<text x="188.3" y="131.2">5</text>
<text x="188.3" y="126.9">6</text>
<text x="89.8" y="133.3">A6</text>
<text x="89.8" y="135.4">A7</text>
<text x="89.8" y="137.5">A8</text>
<text x="94.7" y="132.1">CC1</text>
<text x="94.8" y="134.2">Dp1</text>
<text x="94.8" y="136.3">Dn1</text>
<text x="108" y="132.1">SBU2</text>
<text x="108.9" y="136.3">Dp2</text>
<text x="108.9" y="134.2">Dn2</text>
<text x="114.1" y="137.5">B5</text>
<text x="114.1" y="135.4">B6</text>
<text x="114.1" y="133.3">B7</text>
<text x="169" y="135.4">3</text>
<text x="174" y="132.1">D-</text>
<text x="174" y="136.3">GND</text>
<text x="182.7" y="132.1">D-</text>
<text x="182.7" y="136.3">NC</text>
<text x="188.2" y="135.4">4</text>
<text x="89.8" y="141.7">A10</text>
<text x="89.8" y="143.8">A11</text>
<text x="89.8" y="139.6">A9</text>
<text x="94.8" y="138.4">SBU1</text>
<text x="94.8" y="142.7">SSRXn2</text>
<text x="94.8" y="140.5">VBUS</text>
<text x="106.2" y="142.7">SSTXn2</text>
<text x="108" y="140.5">VBUS</text>
<text x="108.9" y="138.4">CC2</text>
<text x="114.1" y="141.7">B3</text>
<text x="114.1" y="139.6">B4</text>
<text x="114.1" y="143.8">B2</text>
<text x="88.7" y="148.1">25</text>
<text x="89.8" y="145.9">A12</text>
<text x="94.7" y="146.9">GNDGND</text>
<text x="94.8" y="144.8">SSRXp2</text>
<text x="95.8" y="149">Mid PINMid PIN</text>
<text x="106.2" y="144.8">SSTXp2</text>
<text x="112" y="148.1">26</text>
<text x="114.7" y="145.9">B1</text>
<text x="96.1" y="154.4">27</text>
<text x="98.2" y="154.4">28</text>
<text x="102.4" y="154.4">31</text>
<text x="104.6" y="154.4">32</text>
<text x="108.8" y="154.4">29</text>
<text x="110.9" y="154.4">30</text>
<text x="113.8" y="151.5">632723300011</text>
</g>
<g font-size=".9" fill="#231f20">
<text x="153.6" y="125.6">ZDiff 90 Ohm</text>
<text x="200.3" y="125.3">ZDiff 90 Ohm</text>
</g>
</svg>
